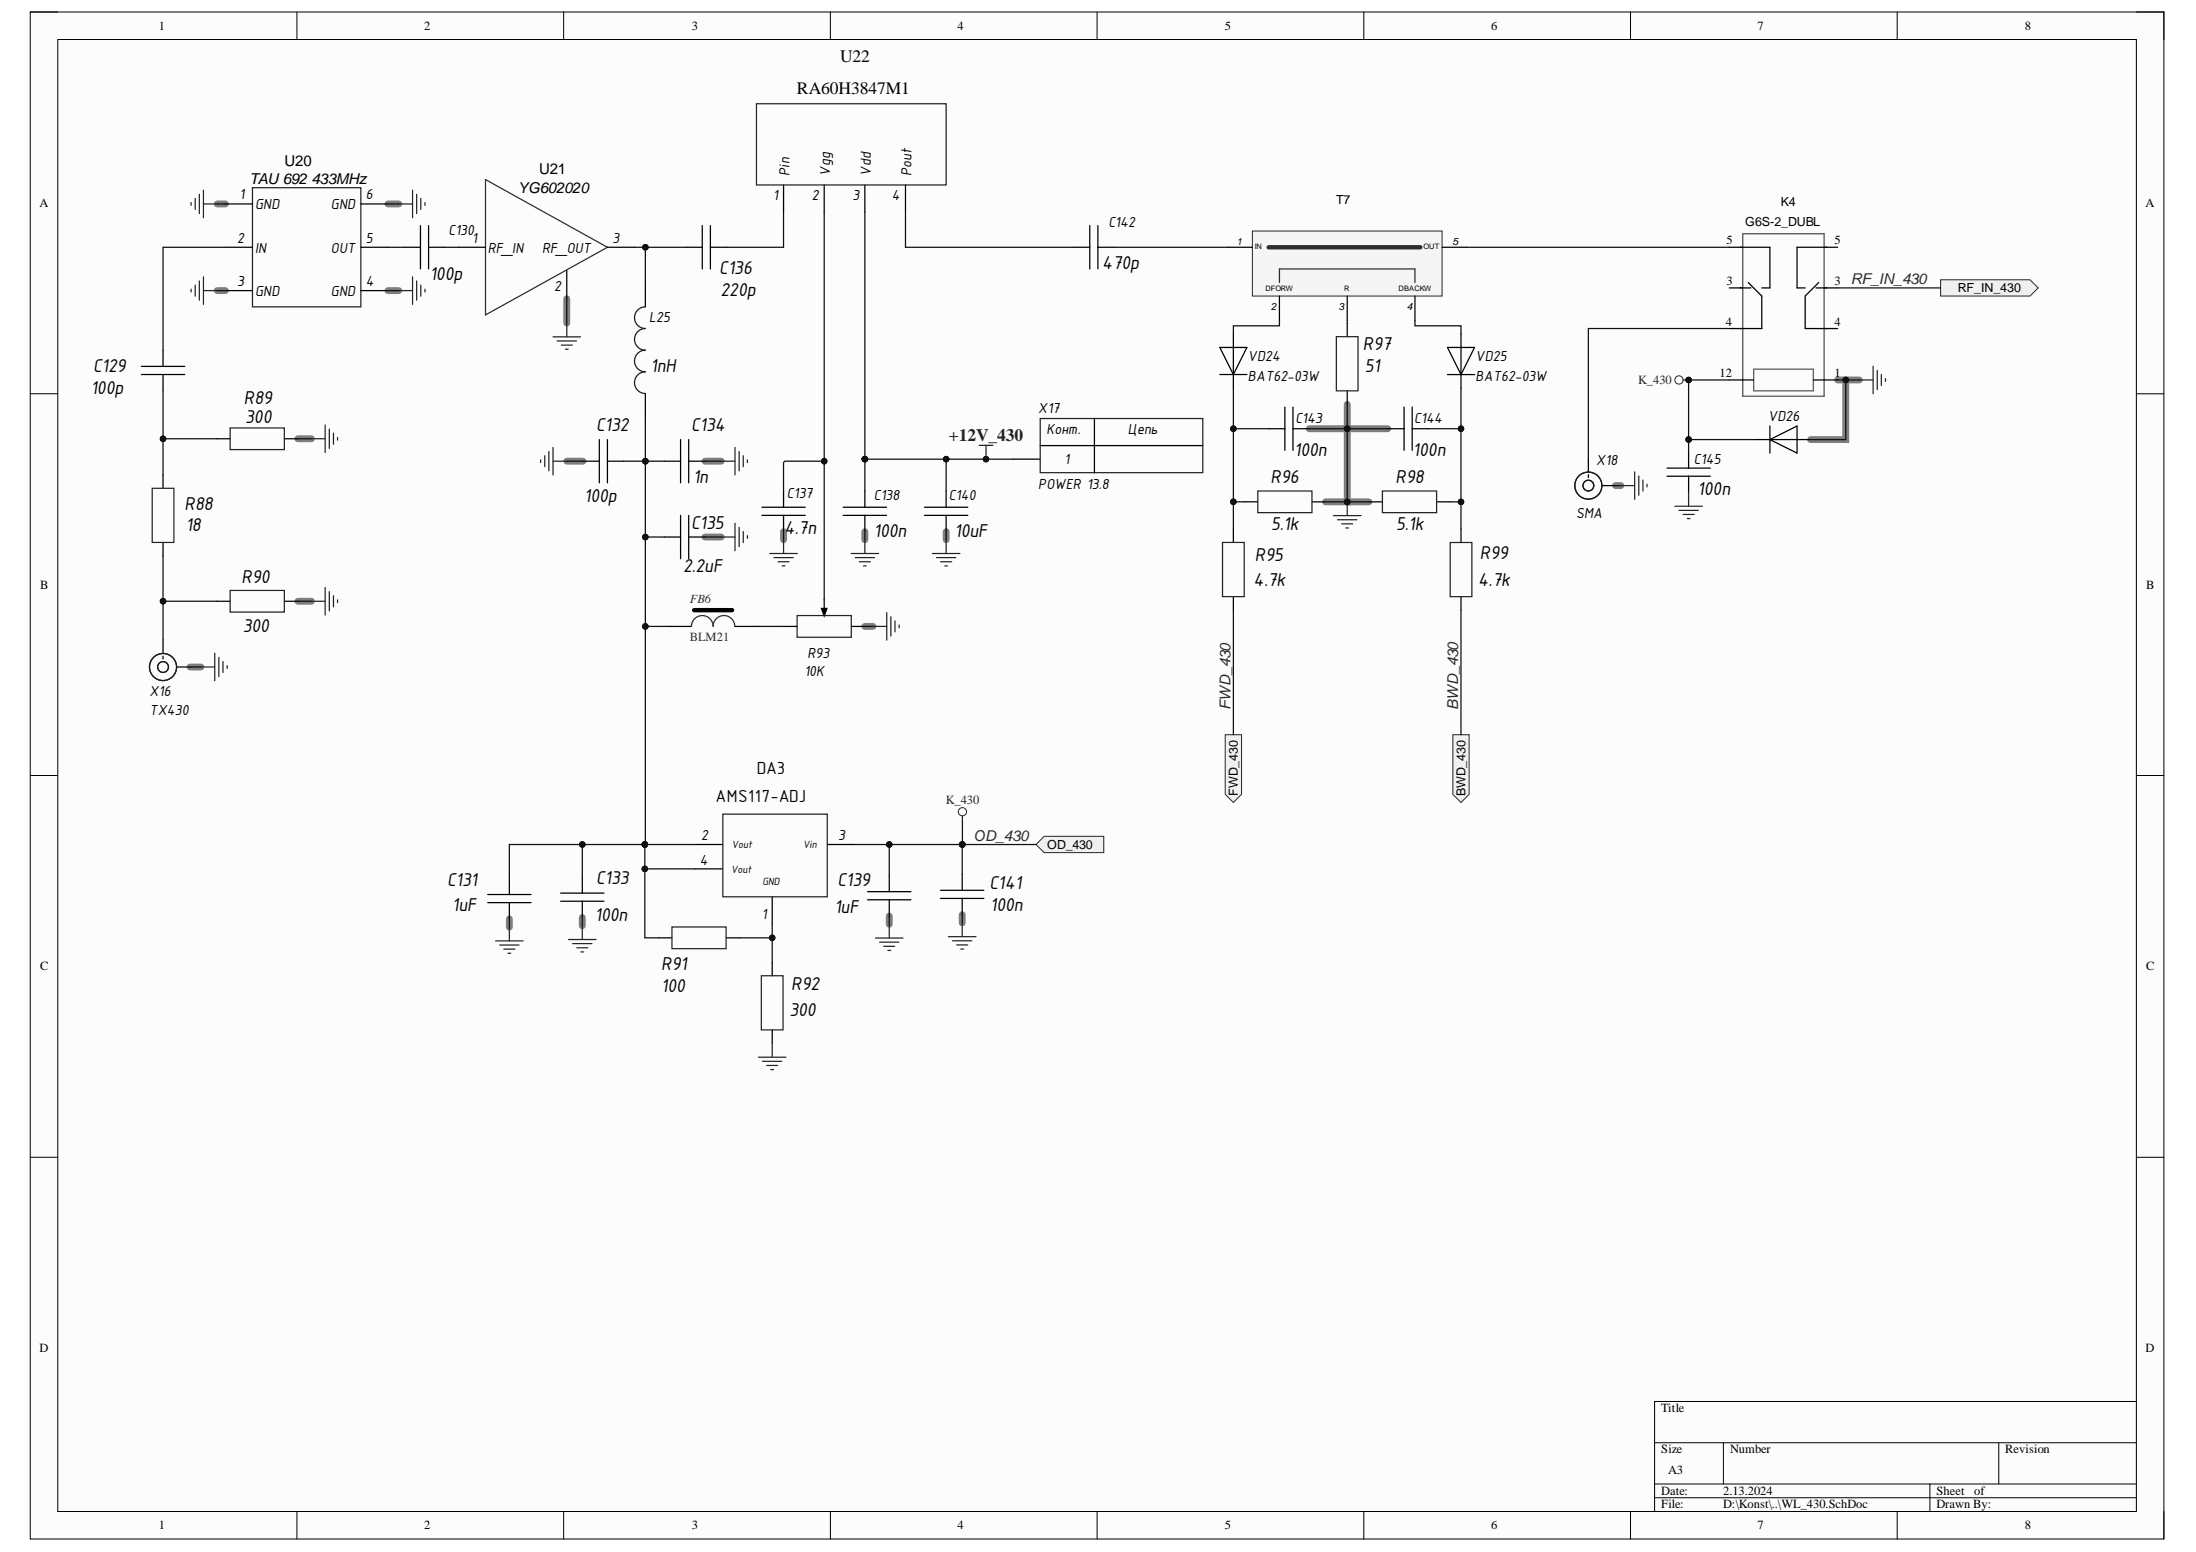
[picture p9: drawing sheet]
<svg xmlns="http://www.w3.org/2000/svg" width="297mm" height="210mm" viewBox="0 0 297 210" stroke-linecap="round" stroke-linejoin="round" font-family="sans-serif">
<path d="M4.1 1.6h288.6v206.5h-288.6z" fill-rule="evenodd" fill="#fcfcfc"/>
<path d="M4.1 1.6h288.6v206.5h-288.6z" fill="none" stroke="#000" stroke-width=".14"/>
<path d="M7.8 5.3h281.2v199.1h-281.2z" fill-rule="evenodd" fill="#fcfcfc"/>
<g fill="none" stroke="#000" stroke-width=".14">
<path d="M4.1 1.6h3.7M7.8 5.3h281.2v199.1h-281.2zM40.2 1.6v3.7M76.2 1.6v3.7M112.3 1.6v3.7M148.4 1.6v3.7M184.5 1.6v3.7M220.5 1.6v3.7M256.6 1.6v3.7M289 1.6h3.7v3.7M4.1 53.3h3.7M289 53.3h3.7"/>
<path d="M4.1 104.9h3.7M289 104.9h3.7M4.1 156.5h3.7M289 156.5h3.7M223.8 195.1h65.2M233.1 195.1v5.6M270.4 195.1v5.6M289 189.5h-65.2v14.9M40.2 204.4v3.7M76.2 204.4v3.7M112.3 204.4v3.7M148.4 204.4v3.7"/>
<path d="M184.5 204.4v3.7M220.5 204.4v3.7M223.8 200.7h65.2M223.8 202.6h65.2M256.6 204.4v3.7M261 200.7v3.7M292.7 204.4v3.7"/>
</g>
<g fill="none" stroke="#7e7e7e" stroke-width=".93">
<path d="M29.4 27.6h1.1M29.4 39.3h1.1M52.5 27.6h1.4M52.5 39.3h1.4M40.3 59.3h1.8M76.7 40.4v3.3M182.2 54.7v3.3h-5.1M187.7 58h-5.5v9.9h-2.9M248.6 51.4h2.9M249.7 51.4v8.1h-4.8M76.7 62.4h2.2M95.4 62.4h2.2"/>
<path d="M95.4 72.6h2.2M106 71.9v1.1M117 71.9v1.1M128 71.9v1.1M182.2 67.9h3M218.5 65.7h.7M25.7 90.2h1.5M40.3 81.3h1.8M117 84.7h1.1M68.9 124.3v1.1M78.8 124.1v1.1M120.3 123.9v1.1"/>
<path d="M130.2 123.7v1.1"/>
</g>
<path d="M106 25v3.7M111.5 25v3.7M117 25v3.7M122.5 25v3.7M114 69.7h5.9M114 68.6h5.9M117 66.4v2.2M117 69.7v2.2" fill="none" stroke="#000" stroke-width=".17"/>
<g fill="none" stroke="#262626" stroke-width=".17">
<path d="M102.3 14h25.7v11h-25.7zM115.1 74.9h3.7M115.7 75.4h2.6M116.2 76h1.5M116.8 76.5h.4M117 73v1.9M126.1 74.9h3.7M126.7 75.4h2.6M127.2 76h1.5M127.8 76.5h.4M128 73v1.9M132.4 60.2h1.9"/>
<path d="M133.4 60.2v1.9"/>
</g>
<circle cx="133.4" cy="62.1" r=".37" fill="#0e0e0e"/>
<circle cx="133.4" cy="62.1" r=".37" fill="none" stroke="#0e0e0e" stroke-width=".14"/>
<path d="M145.2 33.4h2.2M147.4 30.5v5.9M148.5 30.5v5.9M148.5 33.4h2.2M182.2 43.7v1.8M182.2 52.9v1.8M125 69.7h5.9M125 68.6h5.9M128 66.4v2.2M128 69.7v2.2" fill="none" stroke="#000" stroke-width=".17"/>
<path d="M180.8 45.5h2.9v7.4h-2.9z" fill="none" stroke="#262626" stroke-width=".17"/>
<path d="M169.4 31.2h25.7v8.8h-25.7z" fill-rule="evenodd" fill="#f5f5f5"/>
<path d="M169.4 31.2h25.7v8.8h-25.7z" fill="none" stroke="#262626" stroke-width=".14"/>
<g fill="none" stroke="#000" stroke-width=".17">
<path d="M166.1 33.4h3.3M195.1 33.4h3.2M165 50.7h3.7M165 47h3.7l-1.9 3.7zM166.8 45.2v7.3M171.6 58h2.2M173.1 40v3.3M173.8 55.1v5.8M174.9 55.1v5.8M174.9 58h2.2M182.2 40v3.3M187.7 58h2.2"/>
<path d="M189.9 55.1v5.8M191 58h2.2M191 55.1v5.8M191.4 40v3.3M195.8 50.7h3.6M195.8 47h3.6l-1.8 3.7zM197.6 45.2v7.3M166.8 71.5v1.9M168.3 67.9h1.8M177.5 67.9h1.8M185.2 67.9h1.8M194.3 67.9h1.9"/>
<path d="M197.6 71.5v1.9M166.8 80.7v1.8M197.6 80.7v1.8"/>
</g>
<path d="M173.1 38.2v-1.8h18.3v1.8" fill="none" stroke="#2e2e2e" stroke-width=".17"/>
<path d="M171.6 33.4h20.5" fill="none" stroke="#2e2e2e" stroke-width=".59"/>
<path d="M165.4 73.4h2.9v7.3h-2.9zM170.1 66.4h7.4v2.9h-7.4zM180.4 69.7h3.7M180.9 70.3h2.6M181.5 70.8h1.5M182 71.4h.4M182.2 67.9v1.8M187 66.4h7.3v2.9h-7.3zM196.2 73.4h2.9v7.3h-2.9z" fill="none" stroke="#262626" stroke-width=".17"/>
<circle cx="182.2" cy="67.9" r=".37" fill="#0e0e0e"/>
<circle cx="182.2" cy="67.9" r=".37" fill="none" stroke="#0e0e0e" stroke-width=".14"/>
<path d="M214.8 62v1.8M214.8 64.2v.4M216.7 65.7h1.8M225.5 63.3h5.8M225.5 64.4h5.8M228.4 61.1v2.2M228.4 64.4v2.2" fill="none" stroke="#000" stroke-width=".17"/>
<g fill="none" stroke="#262626" stroke-width=".17">
<path d="M251.5 51.4h1.9M253.4 49.5v3.7M253.9 50.1v2.6M254.5 50.6v1.5M255 51.2v.4M219.2 65.7h1.9M221.1 63.8v3.7M221.7 64.4v2.6M222.2 64.9v1.5M222.8 65.5v.4M226.5 68.5h3.8M227.1 69h2.6"/>
<path d="M227.7 69.6h1.5M228.2 70.1h.4M228.4 66.6v1.9"/>
</g>
<g fill="none" stroke="#1c1c1c" stroke-width=".17">
<circle cx="214.8" cy="65.7" r="1.83"/>
<circle cx="214.8" cy="65.7" r=".73"/>
</g>
<path d="M262.5 37.8h12.1l1.1 1.1-1.1 1.1h-12.1z" fill-rule="evenodd" fill="#f0f0f0"/>
<path d="M262.5 37.8h12.1l1.1 1.1-1.1 1.1h-12.1z" fill="none" stroke="#262626" stroke-width=".14"/>
<path d="M233.9 33.4h5.5v5.5h-1.1M233.9 38.9h2.9M236.5 38.2l1.8 1.8v4.4h-4.4M245.6 38.9h3M246 38.2l-1.8 1.8v4.4h4.4M248.6 33.4h-5.5v5.5h1.1M233.9 51.4h3.3M237.6 59.5h7.3M239.4 57.6v3.7M239.4 59.5l3.7-1.9v3.7zM245.3 51.4h3.3" fill="none" stroke="#000" stroke-width=".17"/>
<path d="M237.2 49.9h8.1v3h-8.1z" fill="none" stroke="#5a5a5a" stroke-width=".17"/>
<path d="M235.7 31.6h11v22h-11z" fill="none" stroke="#4c4c4c" stroke-width=".17"/>
<path d="M165.7 99.4h2.2v8l-1.1 1.1-1.1-1.1z" fill-rule="evenodd" fill="#f0f0f0"/>
<path d="M165.7 99.4h2.2v8l-1.1 1.1-1.1-1.1z" fill="none" stroke="#262626" stroke-width=".14"/>
<path d="M196.5 99.4h2.2v8l-1.1 1.1-1.1-1.1z" fill-rule="evenodd" fill="#f0f0f0"/>
<path d="M196.5 99.4h2.2v8l-1.1 1.1-1.1-1.1z" fill="none" stroke="#262626" stroke-width=".14"/>
<g fill="none" stroke="#000" stroke-width=".17">
<path d="M68.9 118.8v2.2M78.8 118.6v2.2M94 117.5h3.7M94 114.2h3.7M112 114.2h3.6M120.3 118.4v2.2M130.2 118.2v2.2M66 122.1h5.8M66 121h5.8M68.9 122.1v2.2M75.8 121.9h5.9M75.8 120.8h5.9"/>
<path d="M78.8 121.9v2.2M89.1 126.8h1.8M98.2 126.8h1.9M104.5 121.3v3.7M104.5 130.1v1.9M104.5 139.3v1.8M117.3 121.7h5.9M117.3 120.6h5.9M120.3 121.7v2.2M127.2 121.5h5.9M127.2 120.4h5.9M130.2 121.5v2.2"/>
</g>
<g fill="none" stroke="#262626" stroke-width=".17">
<path d="M97.8 110.1h14.1v11.2h-14.1zM67 127.3h3.8M67.6 127.8h2.6M68.2 128.4h1.4M68.7 128.9h.4M68.9 125.4v1.9M76.9 127.1h3.7M77.5 127.6h2.6M78 128.2h1.5M78.6 128.7h.3M78.8 125.2v1.9M90.9 125.4h7.3v2.9h-7.3z"/>
<path d="M103 132h2.9v7.3h-2.9zM118.4 126.9h3.7M119 127.4h2.6M119.5 128h1.5M120.1 128.5h.4M120.3 125v1.9M128.3 126.7h3.7M128.8 127.2h2.7M129.4 127.8h1.5M130 128.4h.3M130.2 124.8v1.9M102.6 143h3.7"/>
<path d="M103.1 143.5h2.7M103.7 144.1h1.5M104.3 144.7h.3M104.5 141.1v1.9"/>
</g>
<path d="M140.1 114.2l1.1-1.1h8.1v2.2h-8.1z" fill-rule="evenodd" fill="#f0f0f0"/>
<g fill="none" stroke="#262626" stroke-width=".14">
<path d="M140.1 114.2l1.1-1.1h8.1v2.2h-8.1z"/>
<circle cx="227.1" cy="51.4" r=".56"/>
<circle cx="130.2" cy="109.8" r=".56"/>
</g>
<g fill="none" stroke="#000" stroke-width=".17">
<path d="M30.5 33.4h3.6M30.5 27.6h3.6M30.5 39.3h3.6M48.8 33.4h3.7M48.8 27.6h3.7M48.8 39.3h3.7M54.7 33.4h2.2M56.9 30.5v5.9M58 30.5v5.9M58 33.4h2.2M62 33.4h3.7M76.7 36.6v3.8"/>
<path d="M82.2 33.4h3.6M87.3 38.2v3.3M92.8 33.4h2.2M95 30.5v5.9M96.1 33.4h2.2M96.1 30.5v5.9M19.1 49.6h5.9M19.1 50.7h5.9M22.1 47.4v2.2M22.1 50.7v2.2M29.3 59.3h1.8M38.5 59.3h1.8"/>
<path d="M81.1 59.4v5.9M82.2 59.4v5.9M87.3 53.2v3.3M92.1 59.4v5.9M93.2 59.4v5.9M148 56.6v7.3M22.1 64.2v1.8M22.1 73.4v1.8M78.9 62.4h2.2M82.2 62.4h2.2M89.9 62.4h2.2M89.9 72.6h2.2"/>
<path d="M92.1 69.7v5.9M93.2 69.7v5.9M93.2 62.4h2.2M93.2 72.6h2.2M103.1 69.7h5.8M103.1 68.6h5.8M106 66.4v2.2M106 69.7v2.2M137 62.1h3.7M140.7 60.3h22M22.1 86.5v1.9M22.1 88.7v.4"/>
<path d="M23.9 90.2h1.8M29.3 81.3h1.8M38.5 81.3h1.8M90.2 84.7h3.3M99.4 84.7h3.3M106 84.7h1.8M111.1 82.3h.8l-.4 1zM111.5 81.1v2.2M115.1 84.7h1.9"/>
</g>
<path d="M111.1 82.3h.8l-.4 1z" fill="#000"/>
<g fill="none" stroke="#262626" stroke-width=".17">
<path d="M25.8 27.4v.4M25.8 39.1v.4M26.4 26.8v1.5M26.4 38.6v1.4M27 26.3v2.6M27 38v2.6M27.5 39.3h1.9M27.5 27.6h1.9M27.5 25.7v3.7M27.5 37.4v3.8M34.1 25.4h14.7v16.1h-14.7zM53.9 39.3h1.9"/>
<path d="M53.9 27.6h1.9M55.8 25.7v3.7M55.8 37.4v3.8M56.4 26.3v2.6M56.4 38v2.6M56.9 26.8v1.5M56.9 38.6v1.4M57.5 27.4v.4M57.5 39.1v.4M31.1 57.9h7.4v2.9h-7.4zM42.1 59.3h1.9M44 57.5v3.7"/>
<path d="M44.5 58v2.6M45.1 58.6v1.5M45.7 59.2v.3M74.8 45.6h3.7M75.4 46.1h2.6M75.9 46.7h1.5M76.5 47.2h.3M76.7 43.7v1.9M140.7 56.6h22v7.3h-22zM227.7 51.4h.7M20.6 66h2.9v7.4h-2.9zM31.1 79.9h7.4v2.9h-7.4z"/>
<path d="M44 79.5v3.7M73.1 62.2v.4M73.7 61.6v1.5M74.2 61.1v2.6M74.8 62.4h1.9M74.8 60.5v3.7M97.6 62.4h1.8M97.6 72.6h1.8M99.4 60.5v3.7M99.4 70.8v3.7M100 61.1v2.6M100 71.3v2.6"/>
<path d="M100.5 61.6v1.5M100.5 71.9v1.5M101.1 62.2v.4M101.1 72.4v.4M104.1 74.9h3.7M104.7 75.4h2.6M105.2 76h1.5M105.8 76.5h.4M106 73v1.9M27.2 90.2h1.8M29 88.4v3.7M29.6 88.9v2.6"/>
<path d="M30.2 89.5v1.5M30.7 90v.4M42.1 81.3h1.9M44.5 80v2.6M45.1 80.6v1.5M45.7 81.1v.4M107.8 83.3h7.3v2.9h-7.3zM118.1 84.7h1.8M119.9 82.9v3.7M120.5 83.4v2.6M121.1 84v1.5M121.6 84.5v.4"/>
<path d="M130.2 110.3v.8"/>
</g>
<path d="M65.7 24.3l16.5 9.1-16.5 9.2zM93.5 84.7a1.46 1.46 0 0 1 1.5-1.4 1.46 1.46 0 0 1 1.5 1.4 1.47 1.47 0 0 1 1.4-1.4 1.47 1.47 0 0 1 1.5 1.4" fill="none" stroke="#2e2e2e" stroke-width=".17"/>
<path d="M93.9 82.5h5.1" fill="none" stroke="#000" stroke-width=".59"/>
<g fill="none" stroke="#1c1c1c" stroke-width=".17">
<path d="M87.3 41.5a1.46 1.46 0 0 0-1.5 1.5 1.46 1.46 0 0 0 1.5 1.4 1.47 1.47 0 0 0-1.5 1.5 1.47 1.47 0 0 0 1.5 1.5 1.46 1.46 0 0 0-1.5 1.4 1.46 1.46 0 0 0 1.5 1.5 1.47 1.47 0 0 0-1.5 1.5 1.47 1.47 0 0 0 1.5 1.4"/>
<circle cx="22.1" cy="90.2" r="1.83"/>
<circle cx="22.1" cy="90.2" r=".73"/>
</g>
<circle cx="228.4" cy="51.4" r=".37" fill="#0e0e0e"/>
<circle cx="228.4" cy="51.4" r=".37" fill="none" stroke="#0e0e0e" stroke-width=".14"/>
<path d="M117 62.1v4.3M117 71.9v1.1M128 71.9v1.1" fill="none" stroke="#0e0e0e" stroke-width=".17"/>
<circle cx="117" cy="62.1" r=".37" fill="#0e0e0e"/>
<circle cx="117" cy="62.1" r=".37" fill="none" stroke="#0e0e0e" stroke-width=".14"/>
<path d="M128 62.1v4.3" fill="none" stroke="#0e0e0e" stroke-width=".17"/>
<circle cx="128" cy="62.1" r=".37" fill="#0e0e0e"/>
<circle cx="128" cy="62.1" r=".37" fill="none" stroke="#0e0e0e" stroke-width=".14"/>
<path d="M116.9 62.1h20.1" fill="none" stroke="#0e0e0e" stroke-width=".17"/>
<circle cx="117" cy="62.1" r=".37" fill="#0e0e0e"/>
<circle cx="117" cy="62.1" r=".37" fill="none" stroke="#0e0e0e" stroke-width=".14"/>
<circle cx="117" cy="62.1" r=".37" fill="#0e0e0e"/>
<circle cx="117" cy="62.1" r=".37" fill="none" stroke="#0e0e0e" stroke-width=".14"/>
<circle cx="128" cy="62.1" r=".37" fill="#0e0e0e"/>
<circle cx="128" cy="62.1" r=".37" fill="none" stroke="#0e0e0e" stroke-width=".14"/>
<circle cx="133.4" cy="62.1" r=".37" fill="#0e0e0e"/>
<circle cx="133.4" cy="62.1" r=".37" fill="none" stroke="#0e0e0e" stroke-width=".14"/>
<path d="M117 28.7v33.4" fill="none" stroke="#0e0e0e" stroke-width=".17"/>
<circle cx="117" cy="62.1" r=".37" fill="#0e0e0e"/>
<circle cx="117" cy="62.1" r=".37" fill="none" stroke="#0e0e0e" stroke-width=".14"/>
<path d="M150.7 33.4h15.4M166.8 52.5v5.5h4.8M173.1 43.3v.8h-6.3v1.1" fill="none" stroke="#0e0e0e" stroke-width=".17"/>
<circle cx="166.8" cy="58" r=".37" fill="#0e0e0e"/>
<circle cx="166.8" cy="58" r=".37" fill="none" stroke="#0e0e0e" stroke-width=".14"/>
<path d="M166.8 58v9.9h1.5" fill="none" stroke="#0e0e0e" stroke-width=".17"/>
<circle cx="166.8" cy="67.9" r=".37" fill="#0e0e0e"/>
<circle cx="166.8" cy="67.9" r=".37" fill="none" stroke="#0e0e0e" stroke-width=".14"/>
<circle cx="166.8" cy="58" r=".37" fill="#0e0e0e"/>
<circle cx="166.8" cy="58" r=".37" fill="none" stroke="#0e0e0e" stroke-width=".14"/>
<path d="M182.2 54.7v3.3h-5.1" fill="none" stroke="#0e0e0e" stroke-width=".17"/>
<circle cx="182.2" cy="58" r=".37" fill="#0e0e0e"/>
<circle cx="182.2" cy="58" r=".37" fill="none" stroke="#0e0e0e" stroke-width=".14"/>
<path d="M182.2 58v9.9h-2.9" fill="none" stroke="#0e0e0e" stroke-width=".17"/>
<circle cx="182.2" cy="58" r=".37" fill="#0e0e0e"/>
<circle cx="182.2" cy="58" r=".37" fill="none" stroke="#0e0e0e" stroke-width=".14"/>
<circle cx="182.2" cy="67.9" r=".37" fill="#0e0e0e"/>
<circle cx="182.2" cy="67.9" r=".37" fill="none" stroke="#0e0e0e" stroke-width=".14"/>
<path d="M182.2 58h5.5M191.4 43.3v.8h6.2v1.1" fill="none" stroke="#0e0e0e" stroke-width=".17"/>
<circle cx="182.2" cy="58" r=".37" fill="#0e0e0e"/>
<circle cx="182.2" cy="58" r=".37" fill="none" stroke="#0e0e0e" stroke-width=".14"/>
<path d="M197.6 52.5v5.5h-4.4" fill="none" stroke="#0e0e0e" stroke-width=".17"/>
<circle cx="197.6" cy="58" r=".37" fill="#0e0e0e"/>
<circle cx="197.6" cy="58" r=".37" fill="none" stroke="#0e0e0e" stroke-width=".14"/>
<path d="M182.2 67.9h3" fill="none" stroke="#0e0e0e" stroke-width=".17"/>
<circle cx="182.2" cy="67.9" r=".37" fill="#0e0e0e"/>
<circle cx="182.2" cy="67.9" r=".37" fill="none" stroke="#0e0e0e" stroke-width=".14"/>
<path d="M197.6 58v9.9h-1.4" fill="none" stroke="#0e0e0e" stroke-width=".17"/>
<circle cx="197.6" cy="67.9" r=".37" fill="#0e0e0e"/>
<circle cx="197.6" cy="67.9" r=".37" fill="none" stroke="#0e0e0e" stroke-width=".14"/>
<circle cx="197.6" cy="58" r=".37" fill="#0e0e0e"/>
<circle cx="197.6" cy="58" r=".37" fill="none" stroke="#0e0e0e" stroke-width=".14"/>
<path d="M166.8 67.9v3.6" fill="none" stroke="#0e0e0e" stroke-width=".17"/>
<circle cx="166.8" cy="67.9" r=".37" fill="#0e0e0e"/>
<circle cx="166.8" cy="67.9" r=".37" fill="none" stroke="#0e0e0e" stroke-width=".14"/>
<path d="M197.6 67.9v3.6" fill="none" stroke="#0e0e0e" stroke-width=".17"/>
<circle cx="197.6" cy="67.9" r=".37" fill="#0e0e0e"/>
<circle cx="197.6" cy="67.9" r=".37" fill="none" stroke="#0e0e0e" stroke-width=".14"/>
<path d="M198.3 33.4h35.6M182.2 43.3v.4M248.6 51.4h2.9" fill="none" stroke="#0e0e0e" stroke-width=".17"/>
<circle cx="249.7" cy="51.4" r=".37" fill="#0e0e0e"/>
<circle cx="249.7" cy="51.4" r=".37" fill="none" stroke="#0e0e0e" stroke-width=".14"/>
<path d="M248.6 38.9h13.9M233.9 51.4h-5.5v9.7M218.5 65.7h.7" fill="none" stroke="#0e0e0e" stroke-width=".17"/>
<circle cx="228.4" cy="51.4" r=".37" fill="#0e0e0e"/>
<circle cx="228.4" cy="51.4" r=".37" fill="none" stroke="#0e0e0e" stroke-width=".14"/>
<circle cx="228.4" cy="59.4" r=".37" fill="#0e0e0e"/>
<circle cx="228.4" cy="59.4" r=".37" fill="none" stroke="#0e0e0e" stroke-width=".14"/>
<path d="M228.4 59.5h9.2" fill="none" stroke="#0e0e0e" stroke-width=".17"/>
<circle cx="228.4" cy="59.4" r=".37" fill="#0e0e0e"/>
<circle cx="228.4" cy="59.4" r=".37" fill="none" stroke="#0e0e0e" stroke-width=".14"/>
<path d="M249.7 51.4v8.1h-4.8" fill="none" stroke="#0e0e0e" stroke-width=".17"/>
<circle cx="249.7" cy="51.4" r=".37" fill="#0e0e0e"/>
<circle cx="249.7" cy="51.4" r=".37" fill="none" stroke="#0e0e0e" stroke-width=".14"/>
<path d="M122.5 28.7v4.7h22.7M233.9 44.4h-19.1v17.6M166.8 82.5v16.9M197.6 82.5v16.9M130.2 118.2v-4h-9.9v4.2M120.3 123.9v1.1" fill="none" stroke="#0e0e0e" stroke-width=".17"/>
<circle cx="120.3" cy="114.2" r=".37" fill="#0e0e0e"/>
<circle cx="120.3" cy="114.2" r=".37" fill="none" stroke="#0e0e0e" stroke-width=".14"/>
<circle cx="130.1" cy="114.2" r=".37" fill="#0e0e0e"/>
<circle cx="130.1" cy="114.2" r=".37" fill="none" stroke="#0e0e0e" stroke-width=".14"/>
<path d="M100.1 126.8h4.4M130.2 123.7v1.1" fill="none" stroke="#0e0e0e" stroke-width=".17"/>
<circle cx="104.4" cy="126.8" r=".37" fill="#0e0e0e"/>
<circle cx="104.4" cy="126.8" r=".37" fill="none" stroke="#0e0e0e" stroke-width=".14"/>
<path d="M87.2 117.5v9.3h1.9" fill="none" stroke="#0e0e0e" stroke-width=".17"/>
<circle cx="87.2" cy="117.5" r=".37" fill="#0e0e0e"/>
<circle cx="87.2" cy="117.5" r=".37" fill="none" stroke="#0e0e0e" stroke-width=".14"/>
<path d="M87.2 114.2h-8.4v4.4M68.9 124.3v1.1M78.8 124.1v1.1" fill="none" stroke="#0e0e0e" stroke-width=".17"/>
<circle cx="78.8" cy="114.2" r=".37" fill="#0e0e0e"/>
<circle cx="78.8" cy="114.2" r=".37" fill="none" stroke="#0e0e0e" stroke-width=".14"/>
<circle cx="87.2" cy="114.2" r=".37" fill="#0e0e0e"/>
<circle cx="87.2" cy="114.2" r=".37" fill="none" stroke="#0e0e0e" stroke-width=".14"/>
<path d="M78.8 114.2h-9.9v4.6" fill="none" stroke="#0e0e0e" stroke-width=".17"/>
<circle cx="78.8" cy="114.2" r=".37" fill="#0e0e0e"/>
<circle cx="78.8" cy="114.2" r=".37" fill="none" stroke="#0e0e0e" stroke-width=".14"/>
<path d="M115.6 114.2h4.7" fill="none" stroke="#0e0e0e" stroke-width=".17"/>
<circle cx="120.3" cy="114.2" r=".37" fill="#0e0e0e"/>
<circle cx="120.3" cy="114.2" r=".37" fill="none" stroke="#0e0e0e" stroke-width=".14"/>
<path d="M87.2 114.2v3.3h6.8" fill="none" stroke="#0e0e0e" stroke-width=".17"/>
<circle cx="87.2" cy="117.5" r=".37" fill="#0e0e0e"/>
<circle cx="87.2" cy="117.5" r=".37" fill="none" stroke="#0e0e0e" stroke-width=".14"/>
<circle cx="87.2" cy="114.2" r=".37" fill="#0e0e0e"/>
<circle cx="87.2" cy="114.2" r=".37" fill="none" stroke="#0e0e0e" stroke-width=".14"/>
<path d="M87.2 114.2h6.8" fill="none" stroke="#0e0e0e" stroke-width=".17"/>
<circle cx="87.2" cy="114.2" r=".37" fill="#0e0e0e"/>
<circle cx="87.2" cy="114.2" r=".37" fill="none" stroke="#0e0e0e" stroke-width=".14"/>
<path d="M111.5 28.7v52.4M106 71.9v1.1M117 84.7h1.1" fill="none" stroke="#0e0e0e" stroke-width=".17"/>
<circle cx="111.5" cy="62.4" r=".37" fill="#0e0e0e"/>
<circle cx="111.5" cy="62.4" r=".37" fill="none" stroke="#0e0e0e" stroke-width=".14"/>
<path d="M111.5 62.4h-5.3l-.2 .1v3.9M102.7 84.7h3.3" fill="none" stroke="#0e0e0e" stroke-width=".17"/>
<circle cx="111.5" cy="62.4" r=".37" fill="#0e0e0e"/>
<circle cx="111.5" cy="62.4" r=".37" fill="none" stroke="#0e0e0e" stroke-width=".14"/>
<path d="M60.2 33.4h1.8M87.3 33.4v4.8M76.7 40.4v3.3M95.4 62.4h2.2M95.4 72.6h2.2" fill="none" stroke="#0e0e0e" stroke-width=".17"/>
<circle cx="87.3" cy="33.4" r=".37" fill="#0e0e0e"/>
<circle cx="87.3" cy="33.4" r=".37" fill="none" stroke="#0e0e0e" stroke-width=".14"/>
<path d="M85.8 33.4h7M106 28.7v4.7h-7.7" fill="none" stroke="#0e0e0e" stroke-width=".17"/>
<circle cx="87.3" cy="33.4" r=".37" fill="#0e0e0e"/>
<circle cx="87.3" cy="33.4" r=".37" fill="none" stroke="#0e0e0e" stroke-width=".14"/>
<path d="M87.3 56.5v5.9h2.6" fill="none" stroke="#0e0e0e" stroke-width=".17"/>
<circle cx="87.3" cy="62.4" r=".37" fill="#0e0e0e"/>
<circle cx="87.3" cy="62.4" r=".37" fill="none" stroke="#0e0e0e" stroke-width=".14"/>
<path d="M87.3 62.4v10.2h2.6" fill="none" stroke="#0e0e0e" stroke-width=".17"/>
<circle cx="87.3" cy="62.4" r=".37" fill="#0e0e0e"/>
<circle cx="87.3" cy="62.4" r=".37" fill="none" stroke="#0e0e0e" stroke-width=".14"/>
<circle cx="87.3" cy="72.6" r=".37" fill="#0e0e0e"/>
<circle cx="87.3" cy="72.6" r=".37" fill="none" stroke="#0e0e0e" stroke-width=".14"/>
<path d="M87.3 72.6v12.1h2.9" fill="none" stroke="#0e0e0e" stroke-width=".17"/>
<circle cx="87.3" cy="72.6" r=".37" fill="#0e0e0e"/>
<circle cx="87.3" cy="72.6" r=".37" fill="none" stroke="#0e0e0e" stroke-width=".14"/>
<circle cx="87.3" cy="84.7" r=".37" fill="#0e0e0e"/>
<circle cx="87.3" cy="84.7" r=".37" fill="none" stroke="#0e0e0e" stroke-width=".14"/>
<path d="M104.5 125v5.1" fill="none" stroke="#0e0e0e" stroke-width=".17"/>
<circle cx="104.4" cy="126.8" r=".37" fill="#0e0e0e"/>
<circle cx="104.4" cy="126.8" r=".37" fill="none" stroke="#0e0e0e" stroke-width=".14"/>
<path d="M87.3 84.7v29.4l-.1 .1" fill="none" stroke="#0e0e0e" stroke-width=".17"/>
<circle cx="87.3" cy="84.7" r=".37" fill="#0e0e0e"/>
<circle cx="87.3" cy="84.7" r=".37" fill="none" stroke="#0e0e0e" stroke-width=".14"/>
<circle cx="87.2" cy="114.2" r=".37" fill="#0e0e0e"/>
<circle cx="87.2" cy="114.2" r=".37" fill="none" stroke="#0e0e0e" stroke-width=".14"/>
<path d="M29.4 27.6h1.1M29.4 39.3h1.1M52.5 27.6h1.4M52.5 33.4h2.2M52.5 39.3h1.4M22.1 59.3v4.9M40.3 59.3h1.8M40.3 81.3h1.8" fill="none" stroke="#0e0e0e" stroke-width=".17"/>
<circle cx="22.1" cy="59.3" r=".37" fill="#0e0e0e"/>
<circle cx="22.1" cy="59.3" r=".37" fill="none" stroke="#0e0e0e" stroke-width=".14"/>
<path d="M22.1 75.2v6.1h7.2" fill="none" stroke="#0e0e0e" stroke-width=".17"/>
<circle cx="22.1" cy="81.3" r=".37" fill="#0e0e0e"/>
<circle cx="22.1" cy="81.3" r=".37" fill="none" stroke="#0e0e0e" stroke-width=".14"/>
<path d="M22.1 52.9v6.4h7.2" fill="none" stroke="#0e0e0e" stroke-width=".17"/>
<circle cx="22.1" cy="59.3" r=".37" fill="#0e0e0e"/>
<circle cx="22.1" cy="59.3" r=".37" fill="none" stroke="#0e0e0e" stroke-width=".14"/>
<path d="M22.1 81.3v5.2" fill="none" stroke="#0e0e0e" stroke-width=".17"/>
<circle cx="22.1" cy="81.3" r=".37" fill="#0e0e0e"/>
<circle cx="22.1" cy="81.3" r=".37" fill="none" stroke="#0e0e0e" stroke-width=".14"/>
<path d="M30.5 33.4h-8.4v14M76.7 62.4h2.2M84.4 62.4h2.9M25.7 90.2h1.5" fill="none" stroke="#0e0e0e" stroke-width=".17"/>
<circle cx="87.3" cy="62.4" r=".37" fill="#0e0e0e"/>
<circle cx="87.3" cy="62.4" r=".37" fill="none" stroke="#0e0e0e" stroke-width=".14"/>
<path d="M130.2 114.2h9.9" fill="none" stroke="#0e0e0e" stroke-width=".17"/>
<circle cx="130.2" cy="114.2" r=".37" fill="#0e0e0e"/>
<circle cx="130.2" cy="114.2" r=".37" fill="none" stroke="#0e0e0e" stroke-width=".14"/>
<path d="M130.2 111.1v3.1" fill="none" stroke="#0e0e0e" stroke-width=".17"/>
<circle cx="130.1" cy="114.2" r=".37" fill="#0e0e0e"/>
<circle cx="130.1" cy="114.2" r=".37" fill="none" stroke="#0e0e0e" stroke-width=".14"/>
<circle cx="130.2" cy="114.2" r=".37" fill="#0e0e0e"/>
<circle cx="130.2" cy="114.2" r=".37" fill="none" stroke="#0e0e0e" stroke-width=".14"/>
<g font-size="2.7">
<text x="58.1" y="37.9">100p</text>
<text x="97.3" y="37.1">C136</text>
<text x="97.5" y="40.1">220p</text>
<text x="149.1" y="36.4">470p</text>
<text x="184.4" y="47.3">R97</text>
<text x="12.3" y="53.3">100p</text>
<text x="12.6" y="50.3">C129</text>
<text x="88" y="50.3">1nH</text>
<text x="184.6" y="50.3">51</text>
<text x="33" y="54.7">R89</text>
<text x="33.2" y="57.2">300</text>
<text x="80.6" y="58.3">C132</text>
<text x="93.5" y="58.3">C134</text>
<text x="93.7" y="65.3">1n</text>
<text x="171.8" y="65.3">R96</text>
<text x="175.1" y="61.6">100n</text>
<text x="188.8" y="65.3">R98</text>
<text x="191.1" y="61.6">100n</text>
<text x="25" y="69">R88</text>
<text x="25.1" y="71.9">18</text>
<text x="79" y="67.9">100p</text>
<text x="93.5" y="71.5">C135</text>
<text x="171.9" y="71.7">5.1k</text>
<text x="188.8" y="71.7">5.1k</text>
<text x="229.6" y="67">100n</text>
<text x="92.4" y="77.4">2.2uF</text>
<text x="106.1" y="72.2">4.7n</text>
<text x="118.2" y="72.6">100n</text>
<text x="129.1" y="72.6">10uF</text>
<text x="169.7" y="75.9">R95</text>
<text x="200.2" y="75.6">R99</text>
<text x="32.7" y="78.9">R90</text>
<text x="169.6" y="79.2">4.7k</text>
<text x="199.9" y="79.2">4.7k</text>
<text x="32.8" y="85.5">300</text>
<text x="60.5" y="119.9">C131</text>
<text x="80.6" y="119.5">C133</text>
<text x="113.3" y="119.9">C139</text>
<text x="61.2" y="123.2">1uF</text>
<text x="80.5" y="124.6">100n</text>
<text x="112.9" y="123.5">1uF</text>
<text x="133.8" y="120.2">C141</text>
<text x="133.9" y="123.2">100n</text>
<text x="89.4" y="131.2">R91</text>
<text x="89.4" y="134.2">100</text>
<text x="106.8" y="137.5">300</text>
<text x="107" y="133.8">R92</text>
</g>
<g font-size="2.4">
<text x="113.6" y="8.4">U22</text>
<text x="107.8" y="12.8">RA60H3847M1</text>
<text x="102.4" y="104.7">DA3</text>
<text x="96.8" y="108.5">AMS117-ADJ</text>
</g>
<text font-size="2.4" fill="#262626" x="128.3" y="59.7">+12V_430</text>
<g font-size="2.1">
<text x="106.8" y="23.8" transform="rotate(-90 106.8 23.8)">Pin</text>
<text x="112.3" y="23.8" transform="rotate(-90 112.3 23.8)">Vgg</text>
<text x="117.8" y="23.8" transform="rotate(-90 117.8 23.8)">Vdd</text>
<text x="123.3" y="23.8" transform="rotate(-90 123.3 23.8)">Pout</text>
<text x="32.4" y="27">1</text>
<text x="34.5" y="28.3">GND</text>
<text x="44.8" y="28.3">GND</text>
<text x="49.5" y="27">6</text>
<text x="104.6" y="27.1">1</text>
<text x="109.8" y="27.1">2</text>
<text x="115.3" y="27.1">3</text>
<text x="120.6" y="27.1">4</text>
<text x="32.1" y="32.9">2</text>
<text x="34.5" y="34.2">IN</text>
<text x="44.8" y="34.2">OUT</text>
<text x="49.5" y="32.9">5</text>
<text x="60.7" y="31.8">C130</text>
<text x="63.9" y="32.9">1</text>
<text x="66" y="34.2">RF_IN</text>
<text x="73.4" y="34.2">RF_OUT</text>
<text x="82.8" y="32.9">3</text>
<text x="149.9" y="30.7">C142</text>
<text x="32.1" y="38.7">3</text>
<text x="34.5" y="40.1">GND</text>
<text x="44.8" y="40.1">GND</text>
<text x="49.5" y="38.7">4</text>
<text x="75" y="39.4">2</text>
<text x="87.8" y="43.5">L25</text>
<text x="168.8" y="48.9">VD24</text>
<text x="168.8" y="51.5">BAT62-03W</text>
<text x="199.6" y="48.9">VD25</text>
<text x="199.6" y="51.5">BAT62-03W</text>
<text x="140.4" y="55.9">X17</text>
<text x="141.5" y="58.8">Конт.</text>
<text x="152.5" y="58.8">Цепь</text>
<text x="175.2" y="57.2">C143</text>
<text x="191.3" y="57.2">C144</text>
<text x="239.2" y="56.9">VD26</text>
<text x="144" y="62.8">1</text>
<text x="215.9" y="62.9">X18</text>
<text x="229.1" y="62.7">C145</text>
<text x="106.4" y="67.3">C137</text>
<text x="118.2" y="67.6">C138</text>
<text x="128.3" y="67.6">C140</text>
<text x="140.4" y="66.1">POWER 13.8</text>
<text x="213.2" y="70">SMA</text>
<text x="109.2" y="88.9">R93</text>
<text x="20.2" y="94.1">X16</text>
<text x="108.8" y="91.5">10K</text>
<text x="20.2" y="96.7">TX430</text>
<text x="94.8" y="113.6">2</text>
<text x="113.4" y="113.6">3</text>
<text x="94.7" y="116.9">4</text>
<text x="103.1" y="124.3">1</text>
</g>
<g font-size="2">
<text x="38.5" y="22.4">U20</text>
<text x="72.9" y="23.5">U21</text>
<text x="33.8" y="24.9">TAU 692</text>
<text x="42.1" y="24.9">433MHz</text>
<text x="70.1" y="26">YG602020</text>
</g>
<g font-size="2" fill="#2e2e2e">
<text x="250.4" y="38.5">RF_IN_430</text>
<text x="166.4" y="96" transform="rotate(-90 166.4 96)">FWD_430</text>
<text x="197.2" y="96" transform="rotate(-90 197.2 96)">BWD_430</text>
<text x="131.6" y="113.8">OD_430</text>
</g>
<g font-size="1.7">
<text x="21.5" y="4.1">1</text>
<text x="57.4" y="4.1">2</text>
<text x="93.6" y="4.1">3</text>
<text x="129.5" y="4.1">4</text>
<text x="165.7" y="4.1">5</text>
<text x="201.7" y="4.1">6</text>
<text x="237.7" y="4.1">7</text>
<text x="273.9" y="4.1">8</text>
<text x="5.3" y="28">A</text>
<text x="180.7" y="27.6">T7</text>
<text x="240.9" y="27.9">K4</text>
<text x="290.2" y="28">A</text>
<text x="233.5" y="33.1">5</text>
<text x="236.1" y="30.5">G6S-2_DUBL</text>
<text x="248.2" y="33.1">5</text>
<text x="233.5" y="38.5">3</text>
<text x="248.2" y="38.5">3</text>
<text x="264.8" y="39.5">RF_IN_430</text>
<text x="233.4" y="44">4</text>
<text x="248.2" y="44">4</text>
<text x="232.6" y="51">12</text>
<text x="248.2" y="51">1</text>
<text x="5.4" y="79.6">B</text>
<text x="290.3" y="79.6">B</text>
<text x="167.4" y="107.6" transform="rotate(-90 167.4 107.6)">FWD_430</text>
<text x="198.2" y="107.7" transform="rotate(-90 198.2 107.7)">BWD_430</text>
<text x="141.6" y="114.8">OD_430</text>
<text x="5.4" y="131.2">C</text>
<text x="290.3" y="131.2">C</text>
<text x="5.3" y="182.9">D</text>
<text x="290.2" y="182.9">D</text>
<text x="224.7" y="191">Title</text>
<text x="224.7" y="196.6">Size</text>
<text x="234" y="196.6">Number</text>
<text x="271.2" y="196.6">Revision</text>
<text x="224.7" y="202.1">Date:</text>
<text x="225.6" y="199.4">A3</text>
<text x="233.1" y="202.1">2.13.2024</text>
<text x="261.9" y="202.1">Sheet</text>
<text x="267" y="202.1">of</text>
<text x="21.5" y="206.8">1</text>
<text x="57.4" y="206.8">2</text>
<text x="93.6" y="206.8">3</text>
<text x="129.5" y="206.8">4</text>
<text x="165.7" y="206.8">5</text>
<text x="201.7" y="206.8">6</text>
<text x="224.7" y="204">File:</text>
<text x="233.1" y="204">D:\Konst\..\WL_430.SchDoc</text>
<text x="237.7" y="206.8">7</text>
<text x="261.9" y="204">Drawn By:</text>
<text x="273.9" y="206.8">8</text>
</g>
<g font-size="1.7" fill="#262626">
<text x="221.6" y="51.9">K_430</text>
<text x="127.9" y="108.8">K_430</text>
</g>
<g font-size="1.7" fill="#2e2e2e">
<text x="93.3" y="81.6">FB6</text>
<text x="93.3" y="86.7">BLM21</text>
</g>
<g font-size="1.5">
<text x="98.9" y="118">Vout</text>
<text x="99" y="114.7">Vout</text>
<text x="103.1" y="119.6">GND</text>
<text x="108.6" y="114.7">Vin</text>
</g>
<g font-size="1.4">
<text x="167.3" y="33.1">1</text>
<text x="196.5" y="33.1">5</text>
<text x="171.9" y="41.9">2</text>
<text x="181.1" y="41.9">3</text>
<text x="190.3" y="41.9">4</text>
</g>
<g font-size="1">
<text x="169.7" y="33.7">IN</text>
<text x="192.6" y="33.7">OUT</text>
<text x="171.2" y="39.4">DFORW</text>
<text x="181.8" y="39.4">R</text>
<text x="189.2" y="39.4">DBACKW</text>
</g>
</svg>
